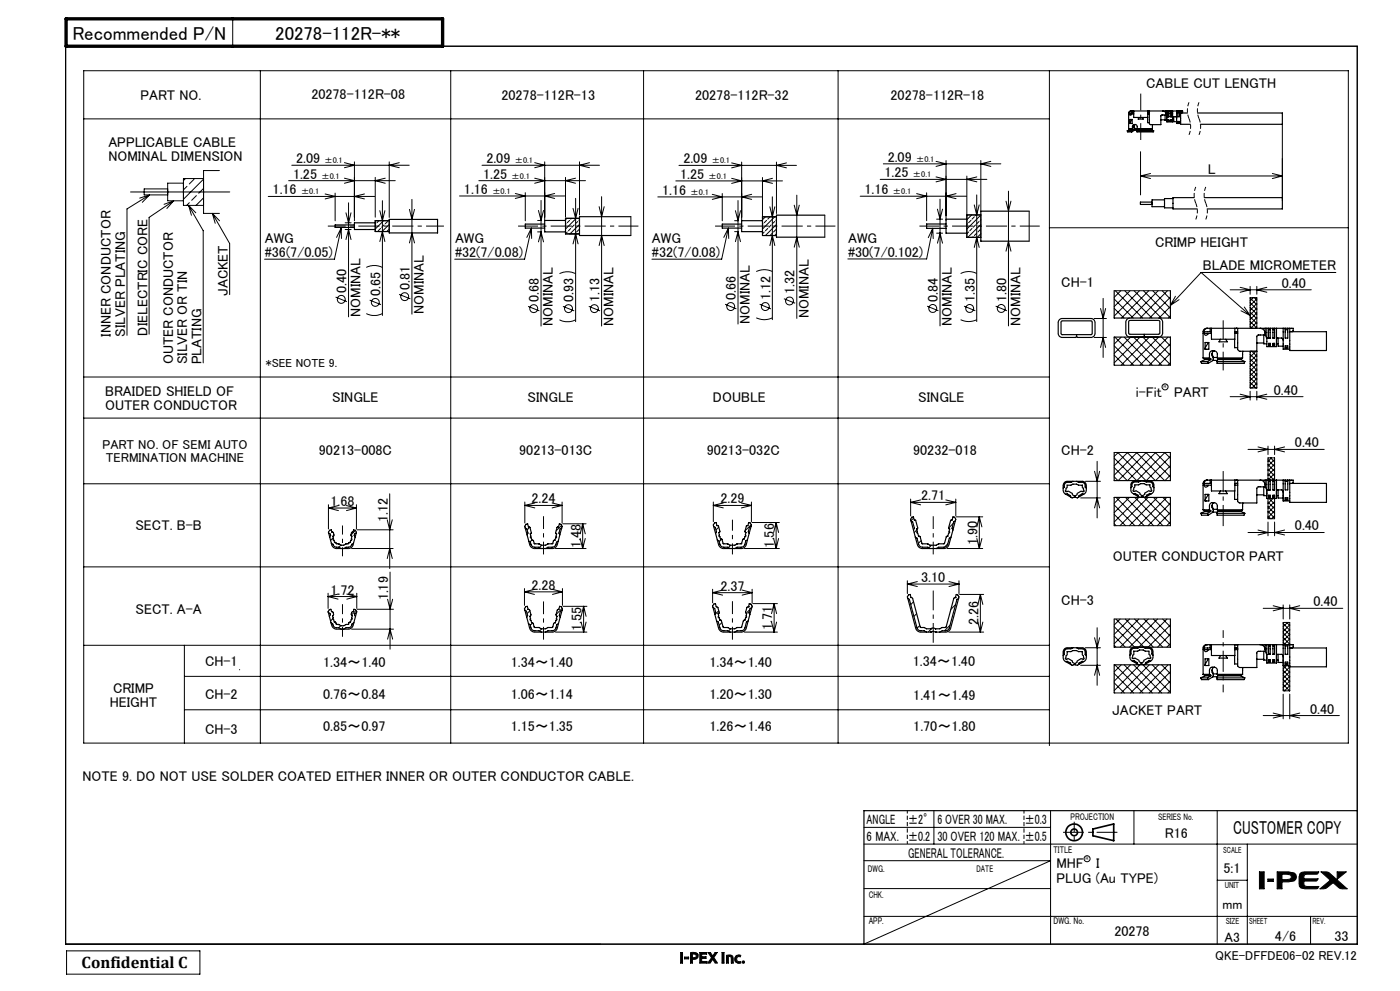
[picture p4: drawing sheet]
<svg xmlns="http://www.w3.org/2000/svg" width="420mm" height="297mm" viewBox="0 0 420 297" stroke-linecap="round" stroke-linejoin="round" font-family="sans-serif">
<g fill="none" stroke="#000" stroke-width=".3">
<path d="M19.7 13.9h387.5v269.1h-387.5zM69.8 5.6v8.3M25.1 21.2h379.4v201.5h-379.4zM25.1 35.6h289.7M78.1 21.2v201.5M135.2 21.2v201.5M193.1 21.2v201.5M251.4 21.2v201.5M314.8 21.2v202.2M384.7 37.2v22.9M39.2 57.5h29.7M44.9 58.4l-6.8 4.2v37.9"/>
<path d="M44.9 58.4l-2.2 2.2M44.9 58.4l-3 1M50.3 56.6h-7v1.8h7M55 54.9h-4.7v5.3h4.7M55.6 53.5l-.6 .6M56.1 55.8l-1.1 1.1M58.2 53.7l-1.4 1.4M58.9 58.6l-1.4 1.4M61 56.5l-1.4 1.4M61.1 53.5h-6.1v8.1h6.1M61.1 53.7l-6.1 6M61.1 59.3l-2.3 2.3"/>
<path d="M65.8 51.1h-4.7v12.9h4.7M80.5 58.9h31.8M86.6 54.1h32M87.5 49.5h35.3M97.5 58.1l3 .8-3 .7M100.5 57.9v8.3M103.3 48.8l3 .7-3 .8M103.3 53.4l3 .7-3 .8M106.3 48.5v17.7M109.3 58.1l-3 .8 3 .7M112.6 53.2v11.9M115.6 53.4l-3 .7 3 .8"/>
<path d="M116.8 48.5v16.7M119.8 48.8l-3 .7 3 .8M123.6 59.8v34.4M137.9 58.7h31.5M143.7 54.1h31.9M144.6 49.5h35.2M154.6 58l3 .7-3 .8M157.6 57.7v8.5M160.4 48.8l3 .7-3 .8M160.4 53.4l3 .7-3 .8M163.4 48.5v17.7M166.4 58l-3 .7 3 .8"/>
<path d="M169.7 53.2v11.9M172.6 53.4l-2.9 .7 2.9 .8M172.7 59.4v37M173.8 48.5v15.9M176.8 48.8l-3 .7 3 .8M180.5 58.9v38.8M197.3 59h31.2M202.7 54.2h32M203.7 49.6h35.2M213.7 58.2l3 .8-3 .8M216.7 58v8.2M219.5 48.8l3 .8-3 .7"/>
<path d="M219.5 53.4l3 .8-3 .8M222.5 48.6v17.6M225.5 58.2l-3 .8 3 .8M228.7 53.2v17.4h4.2v-5.6h-4.2M231.7 59v36.8M231.7 53.4l-3 .8 3 .8M232.9 48.6v15.4M235.9 48.8l-3 .8 3 .7M239 58.5v36.9M258.1 58.8h31.7M264.1 53.8h32M265 49.1h35.2"/>
<path d="M275 58l3 .8-3 .7M278 57.8v8.3M280.8 53l3 .8-3 .7M280.8 48.4l3 .7-3 .8M282 59.7v38M283.8 48.1v18M286.8 58l-3 .8 3 .7M290.1 52.8v18.4h4.2v-6.8M293 58.4v38M293.1 53l-3 .8 3 .7M294.3 48.1v15.3M297.3 48.4l-3 .7 3 .8"/>
<path d="M302.5 57.3v40.4M342.2 52.7h42.5M342.2 52.7l3 .8M342.2 45.5v12.9M345.2 52l-3 .7M381.7 52l3 .7M384.7 52.7l-3 .8M52.1 60.2l-7.4 5v35M52.1 60.2l-2 2.3M52.1 60.2l-2.9 1M56.6 61.6l4.4 7.5v39.7M56.6 61.6l2.1 2.2"/>
<path d="M56.6 61.6l.8 2.9M56.8 60.7l-.8 .9M63.7 64l5.2 9v15.3M63.7 64l2.2 2.2M63.7 64l.9 2.9M102.3 68.4l-2 9.3h-20.9M102.3 68.4l.1 3.1M102.3 68.4l-1.3 2.8M103.5 66.8h1.8M103.5 68.8h1.8M103.8 63.8l.8 3 .7-3M103.8 71.8l.8-3 .7 3"/>
<path d="M104.6 60.8v34.2M112.6 66.1h4.2v3.3h-4.2zM112.7 67.1l-.1 .1M113.7 66.1l-.6 .6M113.9 72.4l.8-3 .8 3M113.9 63.1l.8 3 .8-3M114.2 68.5l-.7 .7M114.7 60.1v34.4M115.1 66.1l-2.5 2.5M115.2 67.4l-.7 .7M116.3 66.4l-.7 .7M116.6 68.8l-.6 .6"/>
<path d="M116.8 67.3l-2.2 2.1M122.8 62.8l.8 3 .8-3M122.8 72.8l.8-3 .8 3M159.4 68.4l-2 9.3h-21M159.4 68.4l.1 3.1M159.4 68.4l-1.4 2.8M161.3 66.1h1.1M161.3 69.5h1.1M161.5 63.1l.8 3 .8-3M161.5 72.5l.8-3 .8 3M162.3 60.1v37.6M169.7 65.4h4.1v4.7h-4.1z"/>
<path d="M169.8 67.1l-.1 .1M170 65.4l-.3 .5M170.2 69.5l-.5 .6M170.9 66l-.7 .7M171.2 68.5l-.7 .7M171.5 65.4l-.3 .3M171.9 73.1l.8-3 .7 3M171.9 62.4l.8 3 .7-3M172.3 67.4l-.7 .7M172.6 69.9l-.2 .2M172.9 65.4l-3.2 3.2M173.3 66.4l-.7 .7"/>
<path d="M173.7 68.8l-.7 .7M173.8 67.3l-2.8 2.8M173.8 70.1h.1M173.8 65.9l-.1 .1M179.7 61.9l.8 3 .8-3M179.7 73.6l.8-3 .8 3M218.5 68.4l-2 9.3h-20.9M218.5 68.4l.1 3.1M218.5 68.4l-1.4 2.8M220.4 66.1h1.1M220.4 69.4h1.1M220.6 63.1l.8 3 .7-3"/>
<path d="M220.6 72.4l.8-3 .7 3M221.4 60.1v37M228.9 67.1l-.2 .1M229.3 69.5l-.6 .6M229.6 65l-.9 .9M230 66l-.7 .7M230.3 68.5l-.7 .7M231 73.6l.7-3 .7 3M231 62l.7 3 .7-3M231 65l-.7 .7M231.4 67.4l-.7 .7M231.7 69.9l-.7 .7"/>
<path d="M232.4 65l-3.7 3.6M232.4 66.4l-.7 .7M232.8 68.8l-.7 .7M232.9 67.3l-3.3 3.3M232.9 70.1l-.5 .5M232.9 65.9l-.1 .1M238.3 61.5l.7 3 .8-3M238.3 74.1l.7-3 .8 3M247.4 64.5v6.6M279.8 68.4l-1.8 9.2h-23.6M279.8 68.4l.2 3.1M279.8 68.4l-1.3 2.8"/>
<path d="M281 65.7h1.8M281 69.9h1.8M281.2 62.7l.8 3 .8-3M281.2 72.9l.8-3 .8 3M290.1 64.4h4.2M290.2 67.1l-.1 .1M290.6 69.5l-.5 .6M291.3 66l-.7 .7M291.5 64.4l-1.4 1.5M291.6 68.5l-.7 .7M292 70.9l-.3 .3M292.3 74.2l.7-3 .8 3"/>
<path d="M292.3 61.4l.7 3 .8-3M292.3 65l-.7 .7M292.7 67.4l-.7 .7M292.9 64.4l-.2 .2M293 69.9l-.7 .7M293.7 66.4l-.7 .7M294.1 68.8l-.7 .7M294.3 64.4l-4.2 4.2M294.3 67.3l-4 3.9M294.3 70.1l-1.1 1.1M294.3 65.9l-.2 .1M301.8 60.3l.7 3 .8-3"/>
<path d="M301.8 75.3l.7-3 .8 3M308.8 63.3v9M314.8 68.3h89.7M100.7 89l3.4 1.4M109.9 94l1.9 .5h1.3l1.6-.5M109.9 80.1l1.9-.5 1.7 .1 1.2 .4M110.9 90l3.4 1.3M119.7 88.2l3.4 1.4M158.4 91.8l3.4 1.4M167.9 95.8l1.9 .6h1.3l1.6-.6M167.9 82l1.9-.5 1.6 .1 1.3 .4M168.9 91.8l3.4 1.4"/>
<path d="M176.6 91.8l3.4 1.4M217.5 91.2l3.4 1.4M226.9 95.2l2.2 .6 2.6-.6M226.9 81.4l2.2-.6 2.6 .6M227.9 91.2l3.4 1.4M235.2 89.5l3.3 1.4M278.1 91.8l3.4 1.3M288.2 95.8l2.2 .6 2.6-.6M288.2 82l2.2-.6 1.7 .2 .9 .4M289.2 91.8l3.4 1.3M298.7 91.8l3.4 1.3M328.3 95.5h3.6"/>
<path d="M330.2 92.5l.7 3 .8-3M330.9 89.4v17.7M334.3 87.1h16.8M334.3 95.2l.1 .1M334.3 92.4l2.9 2.9M334.3 89.6l5.7 5.7M334.6 87.1l8.2 8.2M336.2 87.1l-1.9 2M337.4 87.1l8.2 8.2M339 87.1l-4.7 4.8M340.2 87.1l8.2 8.2M341.8 87.1l-7.5 7.6"/>
<path d="M343 87.1l8.1 8.1M344.6 87.1l-8.2 8.2M345.8 87.1l5.3 5.4M347.5 87.1l-8.2 8.2M348.7 87.1l2.4 2.5M350.2 87.1l-8.1 8.2M351.1 89.1l-6.2 6.2M351.1 91.9l-3.4 3.4M351.1 94.7l-.6 .6M352.6 88.8l-1.5 2.7M353.7 89.8l-2.6 1.7M360.3 81.7h40.4"/>
<path d="M360.3 81.7l-9.2 9.8M360.3 81.7l14.7 12.8M369 86.9h24.4M372 86.1l3 .8-3 .7M372.3 93.1l2.7 1.4M373.3 92l1.7 2.5M375 89.2h2v9.2h-2zM375 97.8l.7 .6M375 96.3l2 2.1M375 95l2 1.9M375 93.6l2 1.9M375 92.1l2 2.1"/>
<path d="M375 90.7l2 2M375 89.3l2 2M375 85.8v2.4M376 89.2l-1 1M376.3 89.2l.7 .7M377 89.6l-2 2M377 91l-2 2M377 92.4l-2 2M377 93.8l-2 2M377 95.2l-2 2M377 96.6l-1.8 1.8M377 98l-.4 .4"/>
<path d="M377 85.8v2.4M380 86.1l-3 .8 3 .7M25.1 113h289.7M328.3 101.1h3.6M330.2 104.1l.7-3 .8 3M334.3 109.5h16.8M334.3 109.3l.2 .2M334.3 106.4l3 3.1M334.3 103.6l5.8 5.9M334.5 101l8.4 8.5M336.4 101l-2.1 2.1M337.3 101l8.4 8.5"/>
<path d="M339.2 101l-4.9 4.9M340.1 101l8.4 8.5M342 101l-7.7 7.8M342.9 101l8.2 8.3M344.8 101l-8.5 8.5M345.7 101l5.4 5.5M347.6 101l-8.4 8.5M348.5 101l2.6 2.7M350.4 101l-8.4 8.5M351.1 103.1l-6.3 6.4M351.1 105.9l-3.5 3.6M351.1 108.7l-.7 .8"/>
<path d="M369 118.9h21.9M372 118.1l3 .8-3 .8M375 105.3h2v11h-2zM375 116l.3 .3M375 114.6l1.7 1.7M375 113.2l2 2M375 111.8l2 2M375 110.4l2 2M375 109l2 2M375 107.6l2 2M375 106.2l2 2M375 117.3v2.6"/>
<path d="M375.4 105.3l-.4 .3M375.5 105.3l1.5 1.5M376.8 105.3l-1.8 1.7M376.9 105.3l.1 .1M377 106.4l-2 2M377 107.8l-2 2M377 109.2l-2 2M377 110.6l-2 2M377 112l-2 2M377 113.4l-2 2M377 114.8l-1.4 1.5M377 116.2v.1"/>
<path d="M377 117.3v2.6M380 118.1l-3 .8 3 .8M25.1 125.3h289.7M329.1 138.3v16.9M334.3 135.6h16.8M334.3 137.3l6.7 6.7M335.4 135.6l8.4 8.4M335.5 135.6l-1.2 1.2M338.2 135.6l8.4 8.4M338.3 135.6l-4 4M341 135.6l8.4 8.4M341.1 135.6l-6.8 6.8"/>
<path d="M343.8 135.6l7.3 7.3M343.9 135.6l-8.4 8.4M346.6 135.6l4.5 4.6M346.7 135.6l-8.4 8.4M349.4 135.6l1.7 1.7M349.5 135.6l-8.4 8.4M351.1 136.8l-7.2 7.2M351.1 139.6l-4.4 4.4M374.4 134.7h22.9M377.4 133.9l3 .8-3 .7M380.4 133.7v2.5M380.4 137.2h2v6.7h-2z"/>
<path d="M380.4 139.2l2 2M380.4 137.8l2 2M381.2 137.2l1.2 1.2M381.4 137.2l-1 1.1M382.4 133.7v2.5M382.4 137.7l-2 2M382.4 139.1l-2 2M385.4 133.9l-3 .8 3 .7M25.1 145h289.7M98.5 151.3v7.2M98.5 152.3h8.4M98.5 152.3l3 .7"/>
<path d="M101.5 151.5l-3 .8M103.9 151.5l3 .8M106.6 159l-1.3 1.4M106.9 151.3v7.2M106.9 152.3l-3 .7M107.1 158.8h10.8M116.2 155.8l.7 3 .8-3M116.9 148v22.4M157.4 150.5v6.2M157.4 151.5h11.2M157.4 151.5l3 .7M158.9 158l-.7 .8"/>
<path d="M160.4 150.7l-3 .8M165.6 150.7l3 .8M168.5 157.4l-1.7 1.7M168.6 150.5v6.2M168.6 151.5l-3 .7M168.8 157h7M174.8 157v7.4M174.8 157l.8 3M174.8 157l-.7 3M214 151.5h11.4M214 150.5v5.8M214 151.5l3 .7"/>
<path d="M215.6 158l-.8 .8M217 150.7l-3 .8M222.4 150.7l3 .8M225.4 157.2l-1.9 1.9M225.4 150.5v5.8M225.4 151.5l-3 .7M225.6 156.6h8.2M232.8 156.6v7.8M232.8 156.6l.8 3M232.8 156.6l-.7 3M273.2 149.6v5M273.2 150.6h13.5"/>
<path d="M273.2 150.6l3 .7M274.1 155.3l-.8 .8M275.1 158.8l-.9 .8M276.2 149.8l-3 .8M283.7 149.8l3 .8M286 156.8l-1.4 1.5M286.7 149.6v5M286.7 150.6l-3 .7M286.9 154.9h7.9M293.8 154.9v9.5M293.8 154.9l.8 3M293.8 154.9l-.7 3"/>
<path d="M324.2 149.2h5.9M325.6 144.2h4.5M328.4 152.2l.7-3 .8 3M328.4 141.2l.7 3 .8-3M334.3 157.5h16.8M334.3 142.9l1.1 1.1M334.3 140.1l3.9 3.9M334.3 156.9l.5 .6M334.3 154.2l3.3 3.3M334.3 151.3l6.2 6.2M334.8 149.1l8.5 8.4M336 149.1l-1.7 1.7"/>
<path d="M337.6 149.1l8.5 8.4M338.8 149.1l-4.5 4.5M340.4 149.1l8.5 8.4M341.6 149.1l-7.3 7.4M343.3 149.1l7.8 7.9M344.4 149.1l-8.4 8.4M346 149.1l5.1 5.1M347.2 149.1l-8.4 8.4M348.9 149.1l2.2 2.3M350 149.1l-8.4 8.4M351.1 142.4l-1.6 1.6M351.1 150.8l-6.7 6.7"/>
<path d="M351.1 153.6l-3.9 3.9M351.1 156.4l-1.1 1.1M374.4 159.6h22.9M377.4 158.9l3 .7-3 .7M380.4 149.4h2v6.1h-2zM380.4 156.5v4.1M380.4 143.4l.4 .5M380.4 142.1l1.8 1.8M380.4 140.6l2 2M380.4 154.7l.8 .8M380.4 153.3l2 2M380.4 151.9l2 2"/>
<path d="M380.4 150.5l2 2M380.5 149.4l-.1 .1M380.7 149.4l1.7 1.7M381.9 149.4l-1.5 1.5M382.1 149.4l.3 .2M382.4 156.5v4.1M382.4 140.5l-2 2M382.4 141.9l-2 2M382.4 143.3l-.6 .6M382.4 150.3l-2 2M382.4 151.7l-2 2M382.4 153.1l-2 2"/>
<path d="M382.4 154.5l-.9 1M385.4 158.9l-3 .7 3 .7M25.1 169.9h289.7M98.4 177.8v4.5M98.4 178.8h8.6M98.4 178.8l3 .8M100 161.1l-.8 .9M101.4 178l-3 .8M102.3 163.4l-.7 .6M104 178l3 .8M105.5 164.4h12.4M107 177.8v4.5"/>
<path d="M107 178.8l-3 .8M116.2 167.4l.7-3 .8 3M116.3 179.6l.7 3 .8-3M117 171.4v23.2M157.3 176.4v5M157.3 177.4h11.4M157.3 177.4l3 .7M159.6 161.9l-.6 .5M160.3 176.6l-3 .8M162.5 163.4l-.6 .7M165.7 176.6l3 .8M166.6 164.4h9.2"/>
<path d="M168.7 176.4v5M168.7 177.4l-3 .7M174.1 161.4l.7 3M175.6 161.4l-.8 3M213.8 176.6v4.1M213.8 177.6h11.8M213.8 177.6l3 .8M216.5 161.6l-.7 .7M216.8 176.8l-3 .8M219.2 163.4l-.7 .7M222.6 176.8l3 .8M223.3 164.4h10.5"/>
<path d="M225.6 176.6v4.1M225.6 177.6l-3 .8M232.1 161.4l.7 3M233.6 161.4l-.8 3M272.2 174.1v3.8M272.2 175h15.5M272.2 175l3 .8M275.2 174.3l-3 .7M276.3 162l-.8 .8M279.4 163.4l-.7 .8M284.2 164.4h10.6M284.3 163l-.9 1"/>
<path d="M284.7 174.3l3 .7M287.7 174.1v3.8M287.7 175l-3 .8M287.9 178.1h7.2M293.1 161.4l.7 3M294.1 178.1v11.3M294.1 178.1l.8 3M294.1 178.1l-.7 3M294.6 161.4l-.8 3M25.1 193.4h289.7M55.3 193.4v29.3M99.8 185.5l-.6 .6"/>
<path d="M102.3 187.5l-.7 .6M105.5 188.6h12.5M106.8 182.9l-1.4 1.4M107.2 182.6h10.8M116.3 191.6l.7-3 .8 3M159 183.1l-.8 .8M159.8 186.7l-.7 .7M162.5 188.5l-.6 .6M166.7 189.4h9.4M168.7 182.3l-1.9 1.8M168.9 181.7h7.2M174.3 186.4l.8 3"/>
<path d="M175.1 181.7v7.7M175.1 181.7l.7 3M175.1 181.7l-.8 3M175.8 186.4l-.7 3M215.6 183.1l-1.1 1.1M216.6 186.6l-.8 .8M219.2 188.5l-.7 .7M223.3 189.4h9.9M224.9 182.7l-1.1 1.1M225.8 180.9h7.4M231.5 186.4l.7 3M232.2 180.9v8.5"/>
<path d="M232.2 180.9l.8 3M232.2 180.9l-.7 3M233 186.4l-.8 3M274 180.4l-.8 .8M275 183.9l-.8 .8M275.9 187.5l-.8 .8M279.6 188.2l-1.2 1.2M284.7 189.4h10.4M285 187.4l-1.6 1.7M286.7 181.2l-1.4 1.4M293.4 186.4l.7 3M294.9 186.4l-.8 3"/>
<path d="M324.2 199.4h5.9M325.6 194.1h4.5M328.4 191.1l.7 3 .8-3M329.1 188.1v17.3M334.3 185.5h16.8M334.3 193.4l.5 .6M334.3 190.6l3.3 3.4M334.3 187.8l6.1 6.2M334.5 199.2l8.4 8.5M334.8 185.5l8.4 8.5M336.1 185.5l-1.8 1.8M336.4 199.2l-2.1 2.2"/>
<path d="M337.3 199.2l8.4 8.5M337.6 185.5l8.4 8.5M338.9 185.5l-4.6 4.6M339.2 199.2l-4.9 4.9M340.1 199.2l8.4 8.5M340.4 185.5l8.4 8.5M341.7 185.5l-7.4 7.4M342 199.2l-7.7 7.8M342.9 199.2l8.2 8.3M343.2 185.5l7.9 8M344.5 185.5l-8.4 8.5M344.8 199.2l-8.5 8.5"/>
<path d="M345.7 199.2l5.4 5.5M346 185.5l5.1 5.2M347.3 185.5l-8.5 8.5M347.6 199.2l-8.4 8.5M348.5 199.2l2.6 2.7M348.8 185.5l2.3 2.4M350.1 185.5l-8.4 8.5M350.4 199.2l-8.5 8.5M351.1 187.3l-6.6 6.7M351.1 190.1l-3.8 3.9M351.1 192.9l-1 1.1M379 182.3h23.8"/>
<path d="M382 181.5l3 .8-3 .8M385 186.5h1.9v6.7h-1.9zM385 199.5h1.9v7.5h-1.9zM385 192.5l.7 .7M385 191.1l1.9 2M385 189.7l1.9 2M385 188.3l1.9 2M385 186.9l1.9 2M385 199.5l1.9 2M385 181.3v4.2M386 199.5l-1 1M386 186.5l.9 1"/>
<path d="M386.3 186.5l-1.3 1.4M386.3 199.5l.6 .6M386.9 187.3l-1.9 2M386.9 188.7l-1.9 1.9M386.9 190.1l-1.9 1.9M386.9 191.4l-1.7 1.8M386.9 192.9l-.3 .3M386.9 199.9l-1.9 2M386.9 181.3v4.2M389.9 181.5l-3 .8 3 .8M55.3 202.7h259.5M55.3 212.7h259.5"/>
<path d="M71.9 200.7v.1M328.4 202.4l.7-3 .8 3M334.3 207.7h16.8M334.3 207.5l.2 .2M334.3 204.6l3 3.1M334.3 201.9l5.8 5.8M351.1 201.3l-6.3 6.4M351.1 204.1l-3.5 3.6M351.1 206.9l-.7 .8M379 214.5h22.8M382 213.7l3 .8-3 .7M385 206.5l.5 .5"/>
<path d="M385 205.1l1.9 1.9M385 203.7l1.9 2M385 202.3l1.9 2M385 200.9l1.9 2M385 208v7.4M386.9 201.3l-1.9 2M386.9 202.7l-1.9 2M386.9 204.1l-1.9 2M386.9 205.5l-1.5 1.5M386.9 206.9l-.1 .1M386.9 208v7.4M389.9 213.7l-3 .8 3 .7"/>
<path d="M259.2 257.9h56l-56 25.1M259.2 253h148M259.2 248h56M280.2 243v10M315.2 243v40M340.2 243v10M365.2 243v40M374.2 253v30M259.2 274.6h148M259.2 266.3h56M365.2 263.8h9M377.8 261.3h1.4v5.1h-1.4z"/>
<path d="M380.4 263.5h1.6v.7h-1.6zM383.2 261.3h3.3l1.8 .4a1.38 1.38 0 0 1 0 2.3l-1.8 .3h-1.9v2.1h-1.4zM384.6 262l2.4 .2a.71 .71 0 0 1 0 1.3l-2.4 .1zM390 261.8l.6-.4 .9-.1h4.1l-.3 .6-.4 .1-3.5 .1-.2 .6v.7h4.2l-.4 .6-3.8 .1 .1 1.4 .7 .2h3.6l-.3 .6-3.8 .1-1.3-.3a4.8 4.8 0 0 1-.2-4.3zM393.2 274.6v8.4M396.3 261.3l2.1 .1 .5 .3 5.2 4.7a3.8 3.8 0 0 1-4.2-1.9l-2.2 1.8-1.7 .1 3.1-2.6zM401.1 261.3h2.8l-2.8 2.2zM20 285h40v7h-40zM204.2 285.5h.6v3.1h-.6zM205.4 286.8h1.2v.6h-1.2zM207.2 285.5l.4-.1a1.65 1.65 0 0 1 1.9 .7l-.2 .9-.5 .4-1.1 .1v1.1h-.5zM207.7 286l1.1 .2-.1 .7-1 .1z"/>
<path d="M209.9 285.5h2.1v.5h-1.5v.7h1.3v.5h-1.3v.9h1.6v.5h-2.2zM212.4 285.5h.7l.7 1 .7-1h.7l-1.1 1.5 1.1 1.6h-.6l-.8-1.1-.8 1.1h-.6l1.1-1.6zM216.6 285.5h.6v3.1h-.6zM217.9 286.3l.8-.1a.96 .96 0 0 1 1.3 1.1v1.3h-.6l-.1-1.7-.8-.2v1.9h-.6zM220.9 286.4l.8-.2 .5 .1-.1 .5-.6-.1-.4 .2-.1 .5 .1 .6 .4 .2 .7-.1 .1 .5-.9 .1-.8-.4-.1-.3a1.59 1.59 0 0 1 .4-1.6zM222.7 288.1h.6v.5h-.6z"/>
<circle cx="102.4" cy="89.7" r="1.18"/>
<circle cx="112.6" cy="90.6" r="1.2"/>
<circle cx="121.4" cy="88.9" r="1.18"/>
<circle cx="160.1" cy="92.5" r="1.19"/>
<circle cx="170.6" cy="92.5" r="1.2"/>
<circle cx="178.3" cy="92.5" r="1.19"/>
<circle cx="219.2" cy="91.9" r="1.18"/>
<circle cx="229.6" cy="91.9" r="1.18"/>
<circle cx="236.9" cy="90.2" r="1.19"/>
<circle cx="279.8" cy="92.4" r="1.18"/>
<circle cx="290.9" cy="92.4" r="1.18"/>
<circle cx="300.4" cy="92.4" r="1.19"/>
<circle cx="349.5" cy="116" r=".89"/>
<circle cx="326.1" cy="257.4" r=".91"/>
</g>
<g fill="none" stroke="#000" stroke-width=".35">
<path d="M19.7 13.9h387.5v269.1h-387.5zM338.2 39.2h1.2M338.2 39.2l.1 .3h1.2M338.6 38.6h1.1M338.6 38.6l.3 .1M338.8 33.9h1.3M338.8 33.9v.2M338.8 34.1a.37 .37 0 0 0 .4 .4 .37 .37 0 0 0 .3-.4h.6M338.8 34.1h.6v.3M338.9 38.9h1.1M338.9 38.7h1.1M338.9 38.9l-.7 .3"/>
<path d="M338.9 38.7v.2M338.9 35.8h.8v1.2h-.8zM339.4 33.3l-.6 .1-.2 .5v4.7M339.4 33.3l-.4 .1-.2 .5M339.4 33.3h4.9M339.4 39.2l.1 .3M339.4 35.8l-.5 1.2M339.7 38.6v-.7a.54 .54 0 0 1 .7-.6l.7 .3 .1 1M339.7 38.6l.3 .1M339.9 33.3v.6M340 38.9l-.6 .3M340 38.7v.2"/>
<path d="M340.1 33.3v.8M340.1 34.1v1.1h4.2v-1.1M340.2 37.7l.2 .7M340.4 38.5h.8M340.4 38.9l.8 .1M340.6 37.3a.84 .84 0 0 0-.2 1.3l-.1 .5-.8 .4M341.1 39.2v.3h4.9l.1-.3M341.1 39.2h5M341.2 38.6h4.5M341.2 38.6v.1M341.2 38.9h4.2M341.2 38.7h4.2"/>
<path d="M341.2 38.9l-.1 .3M341.2 38.7v.2M341.7 35.2l-.2 .5h1.5l-.3-.5M344.3 35.2v1.6h.5M344.3 33.3v.8M344.3 33.9h.3M344.3 33.3h.3M344.3 34.1h.5M344.6 33.3h.2v.8M344.6 33.9l.2 .1M344.6 33.9h.1M344.6 33.3h.1"/>
<path d="M344.6 33.3h4.3M344.6 33.9h.2M344.8 34.1v2.4a.55 .55 0 0 0 .4 .9h3.1v-2.8l1.5-.1M345.4 38.9l.7 .3M345.4 38.7v.2M345.7 38.6l-.3 .1M345.8 37.4l-.1 1.2M348.3 35.9h1.2M348.9 33.3a.9 .9 0 0 1 .9 .8M348.9 33.3h.9M349.5 34.5v1.6h.6M349.8 33.3v.8"/>
<path d="M349.8 33.3h4.4M349.8 34.1v.4M349.8 34.5l.3 .5M350.1 33.3v3.2h1.7l.1-1.4M350.4 33.3v1.7h.3v-1.7M350.4 35.9h.3v.5h-.3zM350.4 33.5h.3M350.4 36.2h.3M351.2 33.3v1.7h.3v-1.7M351.2 35.9h.3v.5h-.3zM351.2 33.5h.3M351.2 36.2h.3"/>
<path d="M351.8 33.3l.1 1.8M351.8 36.1h.3M351.9 35.1l.8-.1 .3 .3M352.1 35v1.5h.9M353 33.3v3.7h1.2M353.4 33.3v1.7h.4v-1.7M353.4 36.4h.4v.5h-.4zM353.4 33.5h.4M353.4 36.7h.4M354.2 33.9v3.3h2.9M354.2 33.3v.6M354.2 33.3h.6l-.2 .6"/>
<path d="M356.2 33.9h-2M359.2 33.9h25.5v3.3h-24.6M349.4 59.9h-3.8v2h3.8M351.9 59.5h-2.5v2.8h2.5M358.3 59.2h-6.4v3.4h7.3M361.3 59.2h23.4v3.4h-22.5M106.3 67.4h-5.8v.8h5.8M112.6 66.8h-6.3v2h6.3M116.8 65.8h14.5v4h-14.5zM116.8 66.1h-4.2v3.3h4.2M163.4 67.2h-5.8v1.2h5.8M169.7 66.1h-6.3v3.4h6.3"/>
<path d="M173.8 65.4h-4.1v4.7h4.1M189.2 64.9h-15.4v5.7h15.4M222.5 67.2h-5.8v1.2h5.8M228.7 66.1h-6.2v3.3h6.2M232.9 65h-4.2v5.6h4.2M247.4 64.5h-14.5v6.6h14.5M283.8 67.1h-5.8v1.3h5.8M290.1 65.7h-6.3v4.2h6.3M294.3 64.4h-4.2v6.8h4.2M308.8 63.3h-14.5v9h14.5M345.6 60.6h-3.5v.7h3.5M317.8 95.8l.8-.3h9.1l.5 .3 .3 .8-.1 3.8-.2 .4-.8 .3h-4.1l-.3-.2-.3 .2h-4.3l-.6-.3-.3-.8v-3.4z"/>
<path d="M334.3 87.1v8.2h16.8v-8.2M339 95.3l-.9 .4-.3 .6-.1 3.5 .4 .8 .9 .4M347.5 95.3l.9 .4 .4 .7v3.7l-.4 .5-.9 .4M361.2 99.4h2.2M361.2 99.4v.5M361.2 99.9a.65 .65 0 0 0 .7 .6 .65 .65 0 0 0 .6-.6h.9M361.2 99.9h1l.1 .3M362.3 98.4h-.3a1.04 1.04 0 0 0-1.1 1v7.9M362.3 98.4a1.02 1.02 0 0 0-1.1 1M362.3 98.4h8.2M363 98.4v1M363.4 98.4v1.5"/>
<path d="M363.4 99.9v1.8h7.1v-1.8M370.5 98.4v1.5M370.5 99.4h.3M370.5 98.4h.3M370.5 99.9h.8M370.8 99.4h.5M370.8 98.4h7.2M370.9 98.4a.37 .37 0 0 1 .4 .1 .37 .37 0 0 1 0 .5v.9M370.9 99.4l.4 .2M371.3 99.9v3.7a1.3 1.3 0 0 0 .7 1.7h5l.1-4.7 .3-.2h2.2M378 98.4a1.57 1.57 0 0 1 1.6 1.5M378 98.4h1.6"/>
<path d="M379.6 98.4v1.5M379.6 99.9v.5M379.6 98.4h7.3M380 98.4v3M380.6 98.4v2.9h.5v-2.9M380.6 98.8h.5M381.9 98.4v2.9h.5v-2.9M381.9 98.8h.5M382.9 98.4l.1 3M385 98.4v6.3h1.9M385.6 98.4v2.9h.7v-2.9M385.6 98.8h.7"/>
<path d="M386.9 98.4v6.7h11v-5.7h-11M386.9 98.4h1v.7l-.3 .3M318.6 100.3h8.7M318.8 100.3l-.5-.3v-3.5l.3-.3h8.7l.4 .3v3.5l-.5 .3M323 100.3v.6M334.3 109.5v-8.5h16.8v8.5M338.9 100.2h8.7M339.1 100.2l-.5-.4v-3.4l.4-.4 8.7 .1 .2 .3v3.4l-.4 .4M343.3 100.2v.5M343.3 100.7l.3 .3M343.3 100.7l-.3 .3M360.2 108.4h2.1"/>
<path d="M360.2 108.4l.3 .5h2M360.9 107.3h1.9M360.9 107.3l.5 .2M361.4 107.8h1.8M361.4 107.5h1.8M361.4 107.5v.3M361.4 107.8l-1.2 .6M361.5 102.7h1.2v2h-1.2zM362.3 108.4l.2 .5M362.3 102.7l-.8 2M362.8 107.3a2.03 2.03 0 0 1 .4-2l.7-.1a1.12 1.12 0 0 1 1.3 .9v1.2M362.8 107.3l.4 .2"/>
<path d="M363.2 107.5v.3M363.2 107.8l-.9 .6M363.6 105.9l.3 1M363.9 107.1h1.3M363.9 107.9l1.3 .1M364.3 105.2a1.22 1.22 0 0 0-.3 2l-.1 .7-1.4 1M365.1 108.4v.5h8.1l.3-.5M365.1 108.4h8.4M365.2 107.3h7.6M365.2 107.3l.1 .2M365.3 107.8h7M365.3 107.5h7"/>
<path d="M365.3 107.5v.3M365.3 107.8l-.2 .6M366.2 101.7l-.5 .7h2.5l-.5-.7M370.4 101.7v2.5h.9M372.3 107.5v.3M372.3 107.8l1.2 .6M372.8 107.3l-.5 .2M372.9 105.3l-.1 2M377 102.8h2.1M379.1 100.4v2.6h.9M379.6 100.4l.4 1M380 101.4v2.5h2.9l.1-2.5"/>
<path d="M380 101.4h.1M380.6 102.9h.5v.7h-.5zM380.6 103.3h.5M381.9 102.9h.5v.7h-.5zM381.9 103.3h.5M382.9 103h.5M383 101.4l1.6-.1 .4 .5M383.4 101.3v2.4h1.6M385.6 103.6h.7v.8h-.7zM385.6 104.1h.7M334.3 135.6v8.4h16.8v-8.4M98.6 159.8l.8 3"/>
<path d="M98.6 159.8l.3-.9 .5-.1 .2 .7 .4 .1 .2 .9-.3 .2 .1 .7a.26 .26 0 0 0-.1 .3 .26 .26 0 0 0 .3 .2l.2 .7h.4l.2 .4h.7a1.55 1.55 0 0 0 2.2 0h.6l.2-.4h.4l.2-.7a.26 .26 0 0 0 .3-.2 .26 .26 0 0 0-.2-.3l.2-.7-.3-.2 .1-.9 .5-.1 .2-.7 .5 .1 .3 .9M98.6 159.8l.5 .3 .1 .4-.3 .5M106.9 159.8l-.9 3M106.9 159.8l-.5 .3-.1 .4 .2 .5M157.6 158.2l-.2-.5 .4-.6 .5-.1 .2 .9 .5 .2 .4 1.6-.3 .3 .2 .7a.25 .25 0 0 0-.2 .3 .25 .25 0 0 0 .3 .2l.2 .8h.4l.3 1h1.4l.7 .4h1.3l.7-.4h1.3l.4-1h.4l.2-.8a.25 .25 0 0 0 .3-.2 .25 .25 0 0 0-.2-.3l.2-.7-.3-.3 .4-1.7 .4-.1 .3-.9 .5 .1 .3 .6-.1 .5M157.6 158.2l.4 .3 .4 1.3-.3 .5M157.6 158.2l.5 2.1M168.5 158.2l-.5 .3-.3 1.3 .3 .5M168.5 158.2l-.5 2.1M214.1 157.8l-.1-.5 .3-.6 .5-.1 .3 .9 .4 .2 .5 1.5-.4 .4 .2 .7a.26 .26 0 0 0-.1 .4 .26 .26 0 0 0 .3 .1l.1 .7 .5 .1 .4 1.3 1.3 .1 .7 .4h1.5l.7-.4h1.2l.4-1.3 .5-.2 .2-.7a.25 .25 0 0 0 .3-.2 .25 .25 0 0 0-.2-.3l.2-.7-.3-.4 .4-1.5 .5-.2 .2-.9 .5 .1 .3 .6-.1 .5M214.1 157.8l.5 .3 .3 1.3-.2 .4M214.1 157.8l.6 2"/>
<path d="M214.7 159.8l.5 2M224.8 159.8l-.6 2M225.3 157.8l-.5 .3-.3 1.3 .3 .4M225.3 157.8l-.5 2M273.3 156.1l.7 2.7M273.3 156.1l-.1-.5 .3-.6 .5-.1 .3 1h.4l.6 2.3-.3 .3 .2 .8a.25 .25 0 0 0-.2 .3 .25 .25 0 0 0 .3 .2l.3 1 .4 .1 .6 2.1h1.7l.7 .4h1.9l.7-.4h1.6l.7-2.2h.4l.3-1a.26 .26 0 0 0 .3-.2 .26 .26 0 0 0-.2-.3l.2-.8-.3-.3 .6-2.3h.4l.3-1 .5 .1 .3 .6-.1 .5M273.3 156.1l.5 .3 .5 1.9-.3 .5M274 158.8l.6 2.2M285.9 158.8l-1.3 4.6-.4 .6-.8 .4h-7l-1.1-.9-.7-2.5M286.6 156.1l-.7 2.7M286.6 156.1l-.5 .3-.5 1.9 .3 .5M319.4 144.5l.7-.3 5.2 .2 .6 1.1-.1 1.9-.4 .6-2.2 1.2-.6-.2-.2-.3-.2 .3-.6 .2-2.2-1.2-.3-.6-.2-1.9z"/>
<path d="M319.7 148.1l.5-.1 .9 .6 .2 .4M320.1 145.4h1.2l.6-.3 2.8 .3v.6l.3 .3 .2 .7a.36 .36 0 0 1-.3 .4 .36 .36 0 0 1-.3-.2l-1.4 .6-.1 .5-.7 .4-.7-.4-.1-.5-1.3-.6a.34 .34 0 0 1-.4 .2 .34 .34 0 0 1-.2-.4l.1-.7 .3-.3zM321.9 144.2l-.6 .4-1.6 .1-.4 .5v.8l-.4 .3M323 144.2l.6 .4 1.6 .1 .3 .5v.8l.4 .3M325.1 148.1l-.4-.1-1 .6-.1 .4M334.3 157.5v-8.4h16.8v8.4M339.6 144.5l.8-.4 5 .1 .6 .5 .1 .5v2.1l-.6 .6-2 1.2-.6-.2-.2-.3-.2 .3-.6 .2-2-1.2-.6-.6v-2.1zM340 148l.5-.1 .9 .5 .2 .5M340.3 147.2h-.3l-.1-.2 .2-.2v-.6l.3-.3v-.6h1.2l.6-.3 2.8 .3v.6l.3 .3v.6l.2 .2-.1 .2h-.2M340.3 147.1v.1M340.3 147.2l.6-.1 1 .6 .1 .5 .7 .4M342.2 144.1l-.6 .4h-1.2l-.5 .2-.3 1.1-.3 .4"/>
<path d="M343.3 144.1l.6 .4h1.2l.4 .2 .3 1.1 .4 .4M345.1 147.2l-.5-.1-1.1 .6-.1 .5-.7 .4M345.1 147.2h.1M345.4 148l-.5-.1-.9 .5-.1 .5M360.2 153.8h2.1M360.2 153.8l.3 .6h2M360.9 152.8h1.9M360.9 152.8l.5 .2M361.2 144.9h2.2M361.2 144.9v.5M361.2 145.4a.65 .65 0 0 0 .7 .6 .65 .65 0 0 0 .6-.6h.9M361.2 145.4h1l.1 .3"/>
<path d="M361.4 153.3h1.8M361.4 153h1.8M361.4 153.3l-1.2 .5M361.4 153v.3M361.5 148.2h1.2v1.9h-1.2zM362.3 143.9h-.3a1.04 1.04 0 0 0-1.1 1v7.9M362.3 143.9a1.02 1.02 0 0 0-1.1 1M362.3 143.9h8.2M362.3 153.8l.2 .6M362.3 148.2l-.8 1.9M362.8 152.8v-1.1a1.19 1.19 0 0 1 1.2-1.1 1.19 1.19 0 0 1 1.2 1.1v1.1M362.8 152.8l.4 .2"/>
<path d="M363 143.9v1M363.2 153.3l-.9 .5M363.2 153v.3M363.4 143.9v1.5M363.4 145.4v1.7h7.1v-1.7M363.6 151.4l.3 1M363.9 152.6h1.3M363.9 153.4l1.3 .1M364.3 150.7a1.2 1.2 0 0 0-.3 2l-.2 .9-1.3 .8M365.1 153.8v.6h8.1l.3-.6M365.1 153.8h8.4M365.2 152.8h7.6"/>
<path d="M365.2 152.8l.1 .2M365.3 153.3h7M365.3 153h7M365.3 153.3l-.2 .5M365.3 153v.3M366.2 147.1l-.5 .9h2.5l-.5-.9M370.4 147.1v2.6h.9M370.5 143.9v1.5M370.5 144.9h.3M370.5 143.9h.3M370.5 145.4h.8M370.8 144.9h.5"/>
<path d="M370.8 143.9h7.2M370.9 143.9l.4 .1v1.4M370.9 144.9l.4 .2M371.3 145.4v3.7a1.24 1.24 0 0 0 .7 1.6h5l.1-4.6 .3-.2h2.2M372.3 153.3l1.2 .5M372.3 153v.3M372.8 152.8l-.5 .2M372.9 150.7l-.1 2.1M377 148.3h2.1M378 143.9a1.57 1.57 0 0 1 1.6 1.5M378 143.9h1.6M379.1 145.9v2.7h.9"/>
<path d="M379.6 145.9l.4 1M379.6 143.9v1.5M379.6 143.9h7.3M379.6 145.4v.5M380 146.9v1M380 143.9v5.5h2.9v-2.2M380.6 143.9v2.9h.5v-2.9M380.6 148.4h.5v.8h-.5zM380.6 144.3h.5M380.6 148.8h.5M381.9 143.9v2.9h.5v-2.9M381.9 148.4h.5v.8h-.5z"/>
<path d="M381.9 144.3h.5M381.9 148.8h.5M382.9 143.9l.1 3M382.9 147.2v.7M382.9 148.6h.5M383 146.9l1.6-.1 .4 .5M383 146.9l-.1 .3M383.4 146.8v2.5h1.6M385 143.9v6.2h1.9M385 147.6v1M385.6 143.9v2.9h.7v-2.9M385.6 149.2h.7v.7h-.7z"/>
<path d="M385.6 144.3h.7M385.6 149.5h.7M386.9 143.9v6.7h11v-5.7h-11M386.9 143.9h1v.7l-.3 .3M99.4 162.8l.5 1.1 .7 .5h3.9l1.1-.5 .4-1.1M99.4 162.8l1.1 1.1 1.1 .1 .7 .4M106 162.8l-1 1.1-1.2 .1-.7 .4M158.1 160.3l.5 1.9M158.6 162.2l.5 .3 .2 .6a1.19 1.19 0 0 0 1.1 .9h1.3l.7 .4M158.6 162.2l.5 1.5 1.2 .7h5.7l.9-.7 .6-1.5M167.5 162.2l-.5 .3-.2 .6a1.19 1.19 0 0 1-1.2 .9h-1.2l-.7 .4M168 160.3l-.5 1.9"/>
<path d="M215.2 161.8l.5 .3 .3 1a1.19 1.19 0 0 0 1.1 .9h1.2l.7 .4M215.2 161.8l.5 1.8 1 .8h5.6l.8-.2 .6-.6 .5-1.8M224.2 161.8l-.5 .3-.2 1a1.19 1.19 0 0 1-1.2 .9h-1.2l-.6 .4M272.3 179.3l.5 .3 2.3 8.6a1.19 1.19 0 0 0 1.2 .9h.9l.8 .3M272.3 179.3l2.5 9.3 1.1 .8h3.3M273.3 179.1h.1M273.3 179.1l-.2-1-.5 .2-.4 .6 .1 .4M273.3 179.1l.5 .2 2.3 8.7 3.1 .6a.91 .91 0 0 1 1.5 0l3.1-.6 2.3-8.7 .5-.2M274.6 161l.5 .3 .5 1.8a1.19 1.19 0 0 0 1.2 .9h1.5l.7 .4M285.3 161l-.5 .3-.5 1.8a1.19 1.19 0 0 1-1.2 .9h-1.5l-.7 .4M286.6 179.1h.1M286.6 179.1l.3-1 .4 .2 .4 .6-.1 .4"/>
<path d="M287.6 179.3l-.5 .3-2.3 8.6a1.19 1.19 0 0 1-1.2 .9h-1l-.7 .3M287.6 179.3l-2.6 9.3-.4 .6-.8 .2h-3.1M98.5 183.5l.5 .3 .1 .5-.3 .4M98.5 183.5l.3 1.2M98.8 184.7l.5 2M99.3 186.7l.5 .2a1.2 1.2 0 0 0 1.2 1.2h.6l.7 .5M99.3 186.7l.6 1.4 1.1 .5 3.8-.1 1-.7 .4-1.1M99.4 183.3h.1M99.4 183.3l-.1-.7-.5 .1-.3 .8M99.5 183.3l.4 .2 .2 .7-.3 .3 .2 .7a.24 .24 0 0 0-.2 .3 .24 .24 0 0 0 .3 .2l.2 .7M100.3 186.4l.4 .1 .2 .6 .8 .1a1.56 1.56 0 0 0 2.1-.1h.7l.2-.6 .4-.1M100.3 186.4h.1"/>
<path d="M105.1 186.4h.1M105.7 184.5h.1M105.7 184.5l-.2 .7a.24 .24 0 0 1 .2 .3 .24 .24 0 0 1-.3 .2l-.2 .7M106 183.3l-.4 .1-.2 .6 .3 .5M106 183.3h.1M106 183.3l.2-.7 .5 .1 .3 .8M106.2 186.7l-.5 .2a1.2 1.2 0 0 1-1.2 1.2h-.7l-.7 .5M106.6 184.7l-.4 2M107 183.5l-.5 .3-.1 .5 .2 .4M107 183.5l-.4 1.2M157.5 182.9l-.2-.4 .4-.7 .5-.1 .2 1 .5 .2 .4 1.3-.3 .5 .2 .7a.25 .25 0 0 0-.2 .3 .25 .25 0 0 0 .3 .2l.2 .8M157.5 182.9l.4 .3 .4 1.3-.3 .5"/>
<path d="M157.5 182.9l.5 2.1M158 185l.5 1.9M158.5 186.9l.5 .3 .3 1a1.19 1.19 0 0 0 1.1 .9h1.3l.7 .3M158.5 186.9l.5 1.7 1.1 .8h5.5l.8-.1 .6-.7 .5-1.7M159.5 186.7h.1M159.5 186.7l.4 .1 .4 1.2 1.4 .1 .7 .4h1.3l.6-.4h1.4l.4-1.3 .4-.1M166.5 186.7h.1M167.5 186.9l-.5 .3-.2 1a1.19 1.19 0 0 1-1.2 .9h-1.2l-.7 .3M168.1 185l-.6 1.9M168.6 182.9l.1-.4-.3-.7-.5-.1-.3 1-.4 .1-.4 1.4 .3 .5-.2 .7a.25 .25 0 0 1 .2 .3 .25 .25 0 0 1-.3 .2l-.2 .8M168.6 182.9l-.5 .3-.3 1.3 .3 .5M168.6 182.9l-.5 2.1"/>
<path d="M213.9 182.1l.5 .3 .3 1.3-.2 .4M213.9 182.1l.6 2M214.5 184.1l.5 2M214.9 181.9h.1M214.9 181.9l-.3-1-.5 .1-.3 .6 .1 .5M214.9 181.9l.4 .1 .4 1.4-.3 .5M215 186.1l.5 .3 .5 1.8a1.19 1.19 0 0 0 1.1 .9h1.2l.7 .3M215 186.1l.6 2.4 .6 .7 .7 .2h5.6l.6-.1 .6-.7 .7-2.5M215.4 183.9l.2 .7a.26 .26 0 0 0-.2 .4 .26 .26 0 0 0 .4 .1l.2 .7M215.4 183.9h.1M216 185.8h.1M224.4 186.1l-.5 .3-.4 1.8a1.19 1.19 0 0 1-1.2 .9h-1.2l-.6 .3"/>
<path d="M224.5 181.9l-.5 .2-.3 1.3 .3 .5-.2 .7a.26 .26 0 0 1 .2 .4 .26 .26 0 0 1-.3 .1l-.2 .7-.5 .3-.5 1.9-1.4 .1-.6 .4h-1.5l-.7-.4-1.3-.1-.6-1.9-.4-.3M224.5 181.9h.1M224.5 181.9l.3-1 .5 .1 .3 .6-.1 .5M225 184.1l-.6 2M225.5 182.1l-.5 .3-.3 1.3 .3 .4M225.5 182.1l-.5 2M279.2 189.4h.1M279.2 189.4l.8-.2 .7 .2M280.7 189.4h.1M319.4 194.4l.7-.3 5 .1 .6 .6 .2 .6-.2 2.4-2.5 1.6-.6-.2-.2-.3-.2 .3-.6 .2-2-1.2-.5-.6-.2-2.2zM319.7 198.3l.5-.1 .9 .5 .2 .5M320.2 195.3h1.1l.6-.3 2.8 .3v.9l.3 .3 .2 .9h-.9l-1.1 .6-.1 .5-.7 .4-.7-.4-.1-.5-1-.6h-1l.2-.9 .3-.3z"/>
<path d="M321.9 194.1l-.6 .3-1.6 .2-.4 .5v1l-.4 .4M323 194.1l.6 .3 1.6 .2 .3 .5v1l.4 .4M325.1 198.3l-.4-.1-1 .5-.1 .5M334.3 185.5v8.5h16.8v-8.5M339.7 198.2l.5-.2 .9 .6 .2 .4M340 197.3l-.2 .1-.2-.3 .2-.7 .3-.3v-.9h1.2l.6-.4 2.8 .4v.9l.4 .3v.6l.2 .2-.2 .2-.2-.1M340 197.3h.1M340 197.3h.6l1 .6 .1 .4 .7 .4M340.2 194l-.6 .1-.5 .7v2.6l.5 .7 2 1.1 .6-.1 .2-.4M341.9 194l-.6 .3-1.6 .2-.4 .4v1.1l-.3 .4M343 194l.6 .3 1.6 .2 .3 .4v1.1l.4 .4M344.6 194l.7 .1 .5 .7v2.6l-.5 .7-2.1 1.1-.5-.1-.3-.4"/>
<path d="M344.8 197.3l-.5-.1-1.1 .7-.1 .4-.7 .4M344.8 197.3h.1M345.1 198.2l-.4-.2-1 .6-.1 .4M361.2 194.2h2.2M361.2 194.2v.5M361.2 194.7a.65 .65 0 0 0 .7 .6 .65 .65 0 0 0 .6-.6h.9M361.2 194.7h1l.1 .3M361.5 197.4h1.2v2.1h-1.2zM362.3 193.2h-.3a.98 .98 0 0 0-1.1 1v7.9M362.3 193.2a1.02 1.02 0 0 0-1.1 1M362.3 193.2h8.2M362.3 197.4l-.8 2.1"/>
<path d="M363 193.2v1M363.4 193.2v1.5M363.4 194.7v1.8h7.1v-1.8M364.3 200a1.24 1.24 0 0 0-.3 2l-.1 .7-1.4 1M366.2 196.5l-.5 .7h2.5l-.5-.7M370.4 196.5v2.5h.9M370.5 193.2v1.5M370.5 194.2h.3M370.5 193.2h.3M370.5 194.7h.8M370.8 194.2h.5M370.8 193.2h7.2"/>
<path d="M370.9 193.2h.4v1.5M370.9 194.2l.4 .2M371.3 194.7v3.7a1.3 1.3 0 0 0 .7 1.7h5l.1-4.7 .4-.2h2.1M377 197.6h2.1M378 193.2a1.51 1.51 0 0 1 1.6 1.5M378 193.2h1.6M379.1 195.2v2.6h.9M379.6 195.2l.4 1v1M379.6 193.2v1.5M379.6 194.7v.5M379.6 193.2h7.3M380 193.2v5.5h2.9v-2.2"/>
<path d="M380.6 193.2v2.9h.5v-2.9M380.6 197.7h.5v.7h-.5zM380.6 193.6h.5M380.6 198.1h.5M381.9 193.2v2.9h.5v-2.9M381.9 197.7h.5v.7h-.5zM381.9 193.6h.5M381.9 198.1h.5M382.9 193.2l.1 3M382.9 196.5v.7M382.9 197.8h.5M383 196.2l1.6-.1 .4 .5"/>
<path d="M383 196.2l-.1 .3M383.4 196.1v2.4h1.6M385 193.2v6.3h1.9M385 196.9v1M385.6 193.2v2.9h.7v-2.9M385.6 198.4h.7v.8h-.7zM385.6 193.6h.7M385.6 198.9h.7M386.9 193.2v6.6h11v-5.6h-11M386.9 193.2h1v.7l-.3 .3M334.3 207.7v-8.5h16.8v8.5M360.2 203.2h2.1"/>
<path d="M360.2 203.2l.3 .5h2M360.9 202.1h1.9M360.9 202.1l.5 .2M361.4 202.6h1.8M361.4 202.3h1.8M361.4 202.3v.3M361.4 202.6l-1.2 .6M362.3 203.2l.2 .5M362.8 202.1a2.07 2.07 0 0 1 .4-2l.7-.1a1.12 1.12 0 0 1 1.3 .9v1.2M362.8 202.1l.4 .2M363.2 202.3v.3M363.2 202.6l-.9 .6"/>
<path d="M363.6 200.7l.3 1.1M363.9 202h1.3M363.9 202.7l1.3 .1M365.1 203.2v.5h8.1l.3-.5M365.1 203.2h8.4M365.2 202.1h7.6M365.2 202.1l.1 .2M365.3 202.6h7M365.3 202.3h7M365.3 202.3v.3M365.3 202.6l-.2 .6M372.3 202.3v.3"/>
<path d="M372.3 202.6l1.2 .6M372.8 202.1l-.5 .2M372.9 200.1l-.1 2M407.2 243h-148v40"/>
</g>
<path d="M189.3 70.6v-5.7" fill="none" stroke="#000" stroke-width=".3" stroke-dasharray="6.3 1.3 1.3 1.3 1.3 1.3"/>
<g fill="none" stroke="#000" stroke-width=".5">
<path d="M327.9 248.5l6.2-1.6v5.1l-6.2-1.5z"/>
<circle cx="322.2" cy="249.4" r="2.5"/>
<circle cx="322.3" cy="249.5" r="1.01"/>
</g>
<path d="M335.2 249.4h-16.3" fill="none" stroke="#000" stroke-width=".3" stroke-dasharray="6.3 1.3 1.3 1.3" stroke-dashoffset=".1" stroke-linecap="butt"/>
<path d="M322.3 246.3v6.5" fill="none" stroke="#000" stroke-width=".3" stroke-dasharray="6.3 1.3 1.3 1.3" stroke-dashoffset="3.2" stroke-linecap="butt"/>
<path d="M272.2 242.9v10M307.2 252.9v-10" fill="none" stroke="#000" stroke-width=".3" stroke-dasharray="1.3 .6" stroke-dashoffset=".4" stroke-linecap="butt"/>
<g fill="#000">
<path d="M377.8 261.3v5.1h1.4v-5.1zM380.4 263.5v.7h1.6v-.7zM383.2 261.3v5.1h1.4v-2.1h1.9a1.8 1.8 0 0 0 2.4-1.6 1.88 1.88 0 0 0-2.4-1.4zM384.6 262l2.5 .2 .3 .5-.1 .5-.8 .4h-1.9zM390.1 261.6l-.4 .9v2.3a1.41 1.41 0 0 0 1.8 1.6h3.5l.4-.2 .2-.5h-3.8l-.5-.2-.1-1.4h3.7l.5-.7h-4.2v-.9l.6-.5h3.3l.5-.7h-4.2zM396.3 261.3l2.8 2.5-3.1 2.6 1.7-.1 2.2-1.8 2.1 1.8 2.1 .1-5.5-4.9zM401.1 261.3v2.2l2.8-2.2z" fill-rule="evenodd"/>
<path d="M204.2 285.5h.6v3.1h-.6zM205.4 286.8h1.2v.6h-1.2zM207.2 285.5h1.5l.8 .6-.1 .8-.2 .4-1.5 .2v1.1h-.5zM207.7 286v1h.7l.4-.2-.1-.8zM209.9 285.5h2.1v.5h-1.5v.7h1.3v.5h-1.3v.9h1.6v.5h-2.2zM212.4 285.5h.7l.7 1 .7-1h.7l-1.1 1.5 1.1 1.6h-.6l-.8-1.1-.8 1.1h-.6l1.1-1.6zM216.6 285.5h.6v3.1h-.6zM217.9 286.3l1.4-.1 .4 .2 .3 .7v1.5h-.6v-1.5l-.4-.4h-.5v1.9h-.6zM220.7 286.6l.8-.4 .7 .1-.1 .5h-.9l-.2 .9 .3 .5 .9-.1 .1 .5-1 .1-.7-.4-.2-1.1zM222.6 288.3a.4 .4 0 0 1 .8 0 .4 .4 0 0 1-.8 0z" fill-rule="evenodd"/>
</g>
<path d="M356.7 30.7l-.5 2.4 .5 2.4M356.7 35.5l.5 2.5-.5 2.4M359.7 30.7l-.5 2.4 .5 2.4M359.7 35.5l.5 2.5-.5 2.4M358.7 56l-.5 2.5 .5 2.4M361.7 56l-.5 2.5 .5 2.4M358.7 60.9l.5 2.4-.5 2.5M361.7 60.9l.5 2.4-.5 2.5" fill="none" stroke="#000" stroke-width=".3" stroke-dasharray="1.3 .6" stroke-linecap="butt"/>
<path d="M342.2 42v-13.9" fill="none" stroke="#000" stroke-width=".3" stroke-dasharray="6.3 1.3 1.3 1.3" stroke-dashoffset="1.3" stroke-linecap="butt"/>
<path d="M155.4 67.8h36.1M214.5 67.8h36.1M275.8 67.8h36.1M280 177v15.6" fill="none" stroke="#000" stroke-width=".3" stroke-dasharray="6.3 1.3 1.3 1.3" stroke-dashoffset=".4" stroke-linecap="butt"/>
<path d="M367 96v15" fill="none" stroke="#000" stroke-width=".3" stroke-dasharray="6.3 1.3 1.3 1.3" stroke-dashoffset=".7" stroke-linecap="butt"/>
<path d="M367 188.9v18.6" fill="none" stroke="#000" stroke-width=".3" stroke-dasharray="6.3 1.3 1.3 1.3" stroke-dashoffset="4" stroke-linecap="butt"/>
<path d="M102.7 157.5v9.2" fill="none" stroke="#000" stroke-width=".3" stroke-dasharray="6.3 1.3 1.3 1.3" stroke-dashoffset="3.6" stroke-linecap="butt"/>
<path d="M163.1 154.7v11.5M280 154.7v11.5M163.1 180.2v11.5M219.7 180.2v11.5" fill="none" stroke="#000" stroke-width=".3" stroke-dasharray="6.3 1.3 1.3 1.3" stroke-dashoffset="2.5" stroke-linecap="butt"/>
<path d="M219.7 155.8v10.4" fill="none" stroke="#000" stroke-width=".3" stroke-dasharray="6.3 1.3 1.3 1.3" stroke-dashoffset="3.1" stroke-linecap="butt"/>
<path d="M102.7 181.1v9.7" fill="none" stroke="#000" stroke-width=".3" stroke-dasharray="6.3 1.3 1.3 1.3" stroke-dashoffset="3.4" stroke-linecap="butt"/>
<path d="M98.4 67.8h34.8" fill="none" stroke="#000" stroke-width=".3" stroke-dasharray="6.3 1.3 1.3 1.3" stroke-dashoffset="1" stroke-linecap="butt"/>
<path d="M367 141v16.9" fill="none" stroke="#000" stroke-width=".3" stroke-dasharray="6.3 1.3 1.3 1.3" stroke-dashoffset="-.2" stroke-linecap="butt"/>
<path d="M19.8 5.6h113v8.3h-113z" fill="none" stroke="#000" stroke-width="1"/>
<g font-size="5.6">
<text x="21.8" y="12.1">Recommended P/N</text>
<text x="82.6" y="12.1">20278-112R-**</text>
<text x="370" y="250">CUSTOMER COPY</text>
</g>
<text font-size="4.9" x="24.5" y="290.2">Confidential C</text>
<g font-size="4.2">
<text x="42.1" y="29.9">PART NO.</text>
<text x="93.4" y="29.7">20278-112R-08</text>
<text x="150.4" y="29.9">20278-112R-13</text>
<text x="208.5" y="29.9">20278-112R-32</text>
<text x="267.2" y="29.9">20278-112R-18</text>
<text x="343.8" y="26.2">CABLE CUT LENGTH</text>
<text x="32.5" y="44.1">APPLICABLE CABLE</text>
<text x="32.5" y="48.3">NOMINAL DIMENSION</text>
<text x="87.9" y="53.5">1.25</text>
<text x="88.8" y="48.9">2.09</text>
<text x="145" y="53.5">1.25</text>
<text x="145.9" y="48.9">2.09</text>
<text x="204.1" y="53.6">1.25</text>
<text x="205" y="48.9">2.09</text>
<text x="265.4" y="53.1">1.25</text>
<text x="266.3" y="48.5">2.09</text>
<text x="362.3" y="52.1">L</text>
<text x="81.8" y="58.3">1.16</text>
<text x="139.2" y="58.1">1.16</text>
<text x="198.7" y="58.4">1.16</text>
<text x="259.4" y="58.2">1.16</text>
<text x="79.4" y="72.8">AWG</text>
<text x="79.4" y="77.1">#36(7/0.05)</text>
<text x="136.5" y="72.8">AWG</text>
<text x="136.5" y="77.1">#32(7/0.08)</text>
<text x="195.6" y="72.8">AWG</text>
<text x="195.6" y="77.1">#32(7/0.08)</text>
<text x="254.4" y="72.7">AWG</text>
<text x="254.4" y="77">#30(7/0.102)</text>
<text x="346.6" y="74">CRIMP HEIGHT</text>
<text x="360.9" y="81">BLADE MICROMETER</text>
<text x="68.4" y="88.7" transform="rotate(-90 68.4 88.7)">JACKET</text>
<text x="103.9" y="87.7" transform="rotate(-90 103.9 87.7)">0.40</text>
<text x="114.1" y="88.7" transform="rotate(-90 114.1 88.7)">0.65</text>
<text x="123" y="86.9" transform="rotate(-90 123 86.9)">0.81</text>
<text x="220.8" y="89.9" transform="rotate(-90 220.8 89.9)">0.66</text>
<text x="231.1" y="89.9" transform="rotate(-90 231.1 89.9)">1.12</text>
<text x="238.4" y="88.2" transform="rotate(-90 238.4 88.2)">1.32</text>
<text x="318.4" y="86">CH-1</text>
<text x="384.6" y="86.2">0.40</text>
<text x="108.2" y="94.9" transform="rotate(-90 108.2 94.9)">NOMINAL</text>
<text x="127.2" y="94.1" transform="rotate(-90 127.2 94.1)">NOMINAL</text>
<text x="161.7" y="90.5" transform="rotate(-90 161.7 90.5)">0.68</text>
<text x="172.1" y="90.5" transform="rotate(-90 172.1 90.5)">0.93</text>
<text x="179.9" y="90.5" transform="rotate(-90 179.9 90.5)">1.13</text>
<text x="242.6" y="95.4" transform="rotate(-90 242.6 95.4)">NOMINAL</text>
<text x="281.4" y="90.5" transform="rotate(-90 281.4 90.5)">0.84</text>
<text x="292.4" y="90.5" transform="rotate(-90 292.4 90.5)">1.35</text>
<text x="301.9" y="90.5" transform="rotate(-90 301.9 90.5)">1.80</text>
<text x="33.3" y="100.9" transform="rotate(-90 33.3 100.9)">INNER CONDUCTOR</text>
<text x="37.5" y="100.9" transform="rotate(-90 37.5 100.9)">SILVER PLATING</text>
<text x="44.2" y="100.6" transform="rotate(-90 44.2 100.6)">DIELECTRIC CORE</text>
<text x="165.9" y="97.7" transform="rotate(-90 165.9 97.7)">NOMINAL</text>
<text x="184.1" y="97.7" transform="rotate(-90 184.1 97.7)">NOMINAL</text>
<text x="225" y="97.1" transform="rotate(-90 225 97.1)">NOMINAL</text>
<text x="285.6" y="97.7" transform="rotate(-90 285.6 97.7)">NOMINAL</text>
<text x="306.1" y="97.7" transform="rotate(-90 306.1 97.7)">NOMINAL</text>
<text x="52" y="109.2" transform="rotate(-90 52 109.2)">OUTER CONDUCTOR</text>
<text x="56.2" y="109.2" transform="rotate(-90 56.2 109.2)">SILVER OR TIN</text>
<text x="60.4" y="109.2" transform="rotate(-90 60.4 109.2)">PLATING</text>
<text x="31.5" y="118.5">BRAIDED SHIELD OF</text>
<text x="340.8" y="118.9">i-Fit</text>
<text x="352.2" y="118.9">PART</text>
<text x="382.1" y="118.3">0.40</text>
<text x="31.5" y="122.8">OUTER CONDUCTOR</text>
<text x="99.7" y="120.6">SINGLE</text>
<text x="158.3" y="120.6">SINGLE</text>
<text x="213.9" y="120.6">DOUBLE</text>
<text x="275.5" y="120.6">SINGLE</text>
<text x="95.7" y="136.4">90213-008C</text>
<text x="155.8" y="136.4">90213-013C</text>
<text x="212" y="136.4">90213-032C</text>
<text x="273.9" y="136.4">90232-018</text>
<text x="318.4" y="136.3">CH-2</text>
<text x="388.5" y="134.1">0.40</text>
<text x="276.4" y="150">2.71</text>
<text x="99.1" y="151.7">1.68</text>
<text x="159.4" y="150.9">2.24</text>
<text x="216.1" y="150.9">2.29</text>
<text x="40.6" y="158.9">SECT. B-B</text>
<text x="116.3" y="156.5" transform="rotate(-90 116.3 156.5)">1.12</text>
<text x="388.5" y="159">0.40</text>
<text x="174.2" y="164.3" transform="rotate(-90 174.2 164.3)">1.48</text>
<text x="232.3" y="164.1" transform="rotate(-90 232.3 164.1)">1.56</text>
<text x="293.2" y="163.2" transform="rotate(-90 293.2 163.2)">1.90</text>
<text x="333.9" y="168">OUTER CONDUCTOR PART</text>
<text x="99.1" y="178.2">1.72</text>
<text x="116.4" y="180" transform="rotate(-90 116.4 180)">1.19</text>
<text x="159.4" y="176.8">2.28</text>
<text x="216.1" y="177">2.37</text>
<text x="276.4" y="174.4">3.10</text>
<text x="40.6" y="183.9">SECT. A-A</text>
<text x="318.4" y="181.4">CH-3</text>
<text x="394.1" y="181.7">0.40</text>
<text x="174.5" y="189.2" transform="rotate(-90 174.5 189.2)">1.55</text>
<text x="231.6" y="188.8" transform="rotate(-90 231.6 188.8)">1.71</text>
<text x="293.5" y="187.4" transform="rotate(-90 293.5 187.4)">2.26</text>
<text x="61.5" y="199.6">CH-1</text>
<text x="97" y="199.8">1.34～1.40</text>
<text x="153.2" y="199.8">1.34～1.40</text>
<text x="212.9" y="199.8">1.34～1.40</text>
<text x="273.8" y="199.6">1.34～1.40</text>
<text x="33.9" y="207.8">CRIMP</text>
<text x="61.5" y="209.6">CH-2</text>
<text x="97" y="209.6">0.76～0.84</text>
<text x="153.2" y="209.6">1.06～1.14</text>
<text x="212.9" y="209.6">1.20～1.30</text>
<text x="274" y="209.8">1.41～1.49</text>
<text x="32.9" y="212">HEIGHT</text>
<text x="333.6" y="214.3">JACKET PART</text>
<text x="393" y="213.8">0.40</text>
<text x="61.5" y="219.8">CH-3</text>
<text x="97" y="219.2">0.85～0.97</text>
<text x="153.2" y="219.2">1.15～1.35</text>
<text x="212.9" y="219.2">1.26～1.46</text>
<text x="274" y="219.2">1.70～1.80</text>
<text x="24.7" y="234">NOTE 9. DO NOT USE SOLDER COATED EITHER INNER OR OUTER CONDUCTOR CABLE.</text>
<text x="349.5" y="251.2">R16</text>
<text x="272.4" y="257">GENERAL TOLERANCE.</text>
<text x="316.9" y="260.3">MHF</text>
<text x="328.8" y="260.3">I</text>
<text x="367.1" y="261.7">5:1</text>
<text x="316.9" y="264.5">PLUG (Au TYPE)</text>
<text x="334.3" y="280.6">20278</text>
<text x="382.5" y="282.1">4/6</text>
<text x="400.3" y="282.1">33</text>
</g>
<g font-size="4.1">
<text x="260" y="252">6 MAX.</text>
<text x="260" y="247">ANGLE</text>
<text x="272.5" y="247">±2°</text>
<text x="281.2" y="247">6 OVER 30 MAX.</text>
<text x="307.5" y="247">±0.3</text>
<text x="272.5" y="252">±0.2</text>
<text x="281.2" y="252">30 OVER 120 MAX.</text>
<text x="307.5" y="252">±0.5</text>
<text x="366.8" y="272.5">mm</text>
<text x="367.4" y="282.2">A3</text>
</g>
<g font-size="3.9">
<text x="30.7" y="134.5">PART NO. OF SEMI AUTO</text>
<text x="31.8" y="138.4">TERMINATION MACHINE</text>
<text x="364.6" y="287.8">QKE-DFFDE06-02 REV.12</text>
</g>
<text font-size="3.5" x="79.7" y="109.9">*SEE NOTE 9.</text>
<g font-size="2.9">
<text x="321.2" y="245.8">PROJECTION</text>
<text x="316.1" y="255.7">TITLE</text>
<text x="260.4" y="261.2">DWG.</text>
<text x="292.9" y="261.2">DATE</text>
<text x="260.6" y="269">CHK.</text>
<text x="260.6" y="277">APP.</text>
<text x="316.1" y="277">DWG. No.</text>
</g>
<text font-size="2.8" x="347.5" y="245.8">SERIES No.</text>
<g font-size="2.7">
<text x="366.9" y="255.7">SCALE</text>
<text x="367.4" y="266.1">UNIT</text>
<text x="367.7" y="277">SIZE</text>
<text x="374.7" y="277.1">SHEET</text>
<text x="393.8" y="277.1">REV.</text>
</g>
<g font-size="2.5">
<text x="96.4" y="53.5">±0.1</text>
<text x="97.4" y="48.9">±0.1</text>
<text x="153.5" y="53.5">±0.1</text>
<text x="154.4" y="48.9">±0.1</text>
<text x="212.6" y="53.6">±0.1</text>
<text x="213.5" y="49">±0.1</text>
<text x="273.9" y="53.1">±0.1</text>
<text x="274.8" y="48.5">±0.1</text>
<text x="90.3" y="58.3">±0.1</text>
<text x="147.7" y="58.1">±0.1</text>
<text x="207.2" y="58.4">±0.1</text>
<text x="267.9" y="58.2">±0.1</text>
</g>
<g font-size="1.4">
<text x="349.1" y="116.4">R</text>
<text x="325.7" y="257.8">R</text>
</g>
</svg>
